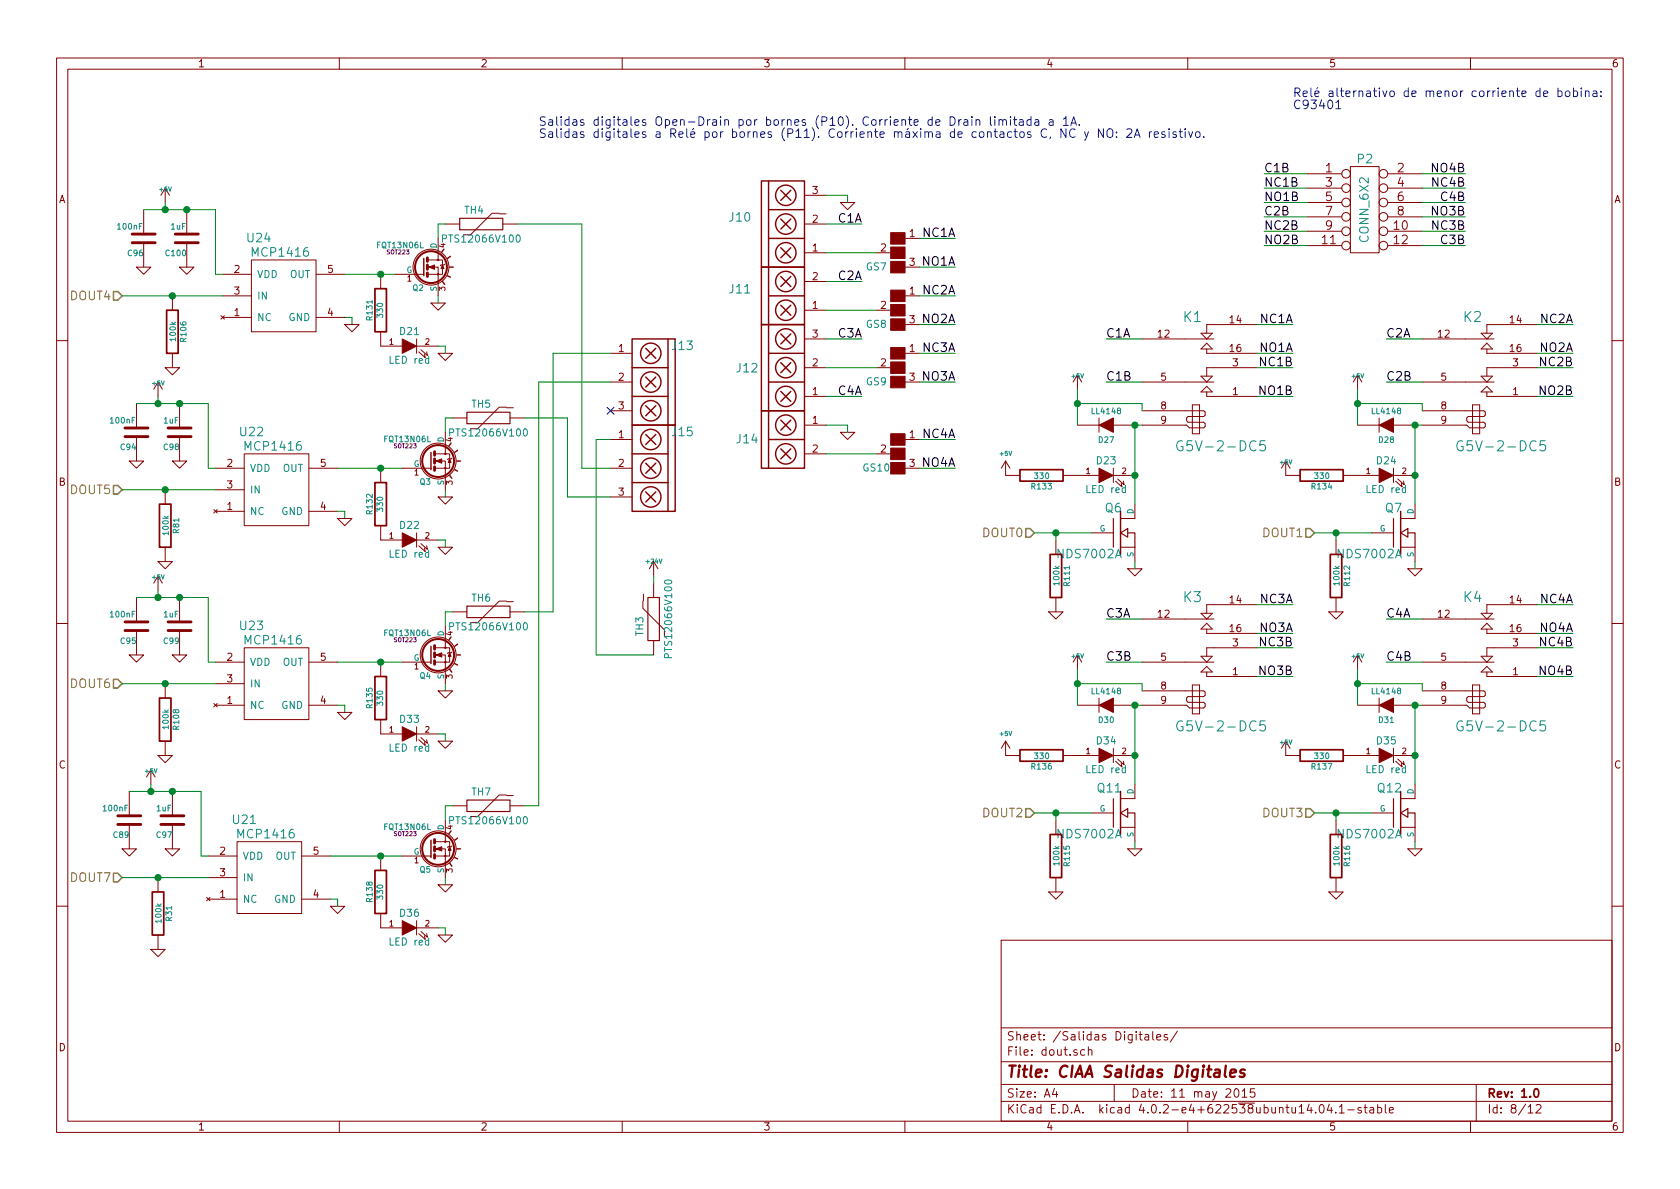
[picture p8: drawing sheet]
<svg xmlns="http://www.w3.org/2000/svg" width="297mm" height="210mm" viewBox="0 0 297 210" stroke-linecap="round" stroke-linejoin="round" font-family="sans-serif">
<g fill="none" stroke="#840000" stroke-width=".18">
<path d="M10 10.3h277v189.9h-277zM12 12.2h273v186.1h-273zM60 10.3v1.9M110 10.3v1.9M160 10.3v1.9M210 10.3v1.9M260 10.3v1.9M25.4 37.1v4.3M29.2 33.3l-.8 1.2M29.2 33.3v2.5M29.2 33.3l.8 1.2M33 37.1v4.3"/>
<path d="M78.7 39.6h2.6M88.3 37.7h-1.3l-3.8 3.8h-1.3M88.9 39.6h2.5M142.2 39.6h3.8M142.2 34.5h3.8M148.6 35.8h2.5l-1.2 1.3zM231.1 30.7h6.1M231.1 33.3h6.1M231.1 35.8h6.1M231.1 38.3h6.1M238.8 29.5h5v15.2h-5zM245.4 30.7h6.1"/>
<path d="M245.4 33.3h6.1M245.4 35.8h6.1M245.4 38.3h6.1M24.1 47.2h2.6l-1.3 1.3zM25.4 42.9v4.3M30.5 52.3v2.6M31.7 47.2h2.6l-1.3 1.3zM33 42.9v4.3M39.1 55.8l.6 .6M39.4 52.3h5M39.4 56.1h5M39.4 48.5h5"/>
<path d="M39.7 55.8l-.6 .6M44.4 46h11.5v12.7h-11.5zM55.9 56.1h5.1M55.9 48.5h5.1M61 57.4h2.5l-1.3 1.3zM67.3 48.5v2.5M67.3 58.7v2.5h3.8M69.8 48.5h5.1M73.7 59.9v2.6M75.7 48.5h1.8v3.8M76.2 53.6h2.5l-1.2 1.3zM77.5 42.2v3.8h-1.8"/>
<path d="M77.5 46h.7v2.5h-.7v-1.3h-1.8M78.6 46.7l-.7 .3M142.2 59.9h3.8M142.2 44.7h3.8M142.2 54.9h3.8M142.2 49.8h3.8M154.9 44.7h2.6M154.9 54.9h2.6M160 57.4h2.6M160 42.2h2.6M160 47.2h2.6M160 52.3h2.6"/>
<path d="M201.9 59.9h12.7M212.3 58.9h2.1l-1 1zM222.2 57.4h-8.8v1.5M231.1 40.9h6.1M231.1 43.4h6.1M245.4 40.9h6.1M245.4 43.4h6.1M251.5 59.9h12.7M261.9 58.9h2l-1 1zM271.8 57.4h-8.9v1.5M10 60.2h2M24.1 71.4v4.3"/>
<path d="M24.1 77.2v4.3M27.9 67.6l-.7 1.2M27.9 67.6v2.5M27.9 67.6l.8 1.2M29.2 65h2.5l-1.2 1.3zM30.5 62.5v2.5M31.7 71.4v4.3M31.7 77.2v4.3M73.7 61.2h3.8M74 62.2l1.2 1-.1-.6M74.4 61.8l1.2 1.1-.2-.7M77.5 62.5h2.5l-1.3 1.2z"/>
<path d="M78.7 76.4v3.9h-1.7M80 73.9h2.5M89.5 72h-1.2l-3.8 3.8h-1.3M90.2 73.9h2.5M107.9 72.6h3.9M107.9 67.6h3.9M107.9 62.5h3.9M107.9 77.7h3.9M142.2 75.2h3.8M142.2 65h3.8M142.2 70.1h3.8M148.6 76.4h2.5l-1.2 1.3z"/>
<path d="M154.9 65h2.6M160 67.6h2.6M160 62.5h2.6M160 77.7h2.6M190.5 75.2h3.8M190.5 66.3l-.8 1.3M190.5 66.3v2.5M190.5 66.3l.8 1.3M194.3 73.9v2.5M196.8 75.2h3.9M201.9 72.6h10.9l.3 .3v.5l-.3 .3h-2.7l-.3 .2v.5l.3 .3h2.7l.3 .2v.5l-.3 .3h-2.5l-.5-.5h-7.9M201.9 67.6h12.7"/>
<path d="M210.8 71.6h1.3v5.1h-1.3zM212.3 69.3l1.1-1 1 1zM212.3 66.5h2.1l-1 1.1zM213.4 60.7l1 1h-2.1zM213.4 61.7v.8h8.8M213.4 69.3v.8h8.8M222.2 65h-8.8v1.5M240 75.2h3.8M240 66.3l-.7 1.3M240 66.3v2.5M240 66.3l.8 1.3M243.8 73.9v2.5"/>
<path d="M246.4 75.2h3.8M251.5 72.6h10.9l.2 .3v.5l-.2 .3h-2.8l-.3 .2v.5l.3 .3h2.8l.2 .2v.5l-.2 .3h-2.6l-.5-.5h-7.8M251.5 67.6h12.7M260.3 71.6h1.3v5.1h-1.3zM261.9 69.3l1-1 1 1zM261.9 66.5h2l-1 1.1zM262.9 61.7v.8h8.9M262.9 60.7l1 1h-2zM262.9 69.3v.8h8.9M271.8 65h-8.9v1.5M285 60.2h2M22.9 81.5h2.5l-1.3 1.3z"/>
<path d="M27.9 99.3h2.6l-1.3 1.3zM29.2 86.6v2.5M29.2 96.8v2.5M30.5 81.5h2.5l-1.3 1.3zM37.8 90.1l.6 .6M38.1 82.8h5.1M38.1 90.4h5.1M38.1 86.6h5.1M38.4 90.1l-.6 .6M43.2 80.3h11.4v12.7h-11.4zM54.6 82.8h5.1M54.6 90.4h5.1"/>
<path d="M59.7 91.7h2.5l-1.2 1.3zM67.3 82.8v2.5M67.3 93v2.5h3.8M71.1 82.8h5.1M73.7 94.2v2.6M73.7 95.5h3.8M74 96.5l1.2 1-.1-.6M74.4 96.1l1.2 1-.2-.6M77 82.8h1.7v3.8M77.5 87.9h2.5l-1.3 1.2zM77.5 96.8h2.5l-1.3 1.2zM78.7 80.3h.8v2.5h-.8v-1.3h-1.7"/>
<path d="M79.9 81l-.8 .3M107.9 82.8h3.9M107.9 87.9h3.9M115.6 99.3v2.5M115.6 99.3l-.8 1.3M115.6 99.3l.7 1.3M142.2 80.3h3.8M154.9 80.3h2.6M160 82.8h2.6M177.8 81.5v2.6h2.5M177.8 81.5l-.8 1.3M177.8 81.5l.8 1.3"/>
<path d="M186.7 95.5v2.5M188 84.1h6.3M193 94.2h3.8M196.8 84.1h3.9M196.8 82.8v2.5M197.2 85.1l1.2 1-.2-.6M197.6 84.7l1.2 1-.2-.6M198.1 96.8h2.6v2.5M200.7 89.1v2.6h-2.6M227.3 81.5v2.6h2.6M227.3 81.5l-.7 1.3M227.3 81.5l.8 1.3"/>
<path d="M236.2 95.5v2.5M237.5 84.1h6.3M242.6 94.2h3.8M246.4 84.1h3.8M246.4 82.8v2.5M246.8 85.1l1.1 1-.1-.6M247.1 84.7l1.2 1-.1-.6M247.6 96.8h2.6v2.5M250.2 89.1v2.6h-2.6M10 110.3h2M22.9 115.8h2.5l-1.3 1.3zM24.1 105.7v4.3"/>
<path d="M24.1 111.5v4.3M27.9 101.8v2.6M27.9 101.8l-.7 1.3M27.9 101.8l.8 1.3M30.5 115.8h2.5l-1.3 1.3zM31.7 105.7v4.3M31.7 111.5v4.3M38.1 117.1h5.1M43.2 114.5h11.4v12.7h-11.4zM54.6 117.1h5.1M67.3 117.1v2.5M71.1 117.1h5.1"/>
<path d="M77 117.1h1.7v3.8M78.7 110.7v3.8h-1.7M78.7 114.5h.8v2.6h-.8v-1.3h-1.7M79.9 115.3l-.8 .3M80 108.2h2.5M89.5 106.3h-1.2l-3.8 3.8h-1.3M90.2 108.2h2.5M113.7 106.3v1.3l3.8 3.8v1.2M115.6 103.1v2.6M115.6 113.3v2.5M185.4 108.2h2.6l-1.3 1.3zM186.7 105.7v2.5"/>
<path d="M190.5 115.8v2.6M190.5 115.8l-.8 1.3M190.5 115.8l.8 1.3M199.4 100.6h2.5l-1.2 1.2zM201.9 117.1h12.7M201.9 109.5h12.7M212.3 118.8l1.1-.9 1 .9zM212.3 116h2.1l-1 1.1zM212.3 108.5h2.1l-1 1zM213.4 111.2v.8h8.8M213.4 118.8v.8h8.8M213.4 110.2l1 1h-2.1z"/>
<path d="M222.2 106.9h-8.8v1.6M222.2 114.5h-8.8v1.5M234.9 108.2h2.6l-1.3 1.3zM236.2 105.7v2.5M240 115.8v2.6M240 115.8l-.7 1.3M240 115.8l.8 1.3M248.9 100.6h2.6l-1.3 1.2zM251.5 117.1h12.7M251.5 109.5h12.7M261.9 118.8l1-.9 1 .9zM261.9 116h2l-1 1.1z"/>
<path d="M261.9 108.5h2l-1 1zM262.9 111.2v.8h8.9M262.9 110.2l1 1h-2zM262.9 118.8v.8h8.9M271.8 114.5h-8.9v1.5M271.8 106.9h-8.9v1.6M285 110.3h2M22.9 139.9v4.4M26.7 136.1l-.8 1.3M26.7 136.1v2.6M26.7 136.1l.7 1.3M27.9 133.6h2.6l-1.3 1.3z"/>
<path d="M29.2 120.9v2.5M29.2 131.1v2.5M30.5 139.9v4.4M37.8 124.4l.6 .6M38.1 124.7h5.1M38.1 120.9h5.1M38.4 124.4l-.6 .6M54.6 124.7h5.1M59.7 126h2.5l-1.2 1.2zM67.3 127.2v2.6h3.8M73.7 128.5v2.6M73.7 129.8h3.8"/>
<path d="M74 130.8l1.2 1-.1-.6M74.4 130.4l1.2 1-.2-.6M77.5 122.2h2.5l-1.3 1.2zM77.5 131.1h2.5l-1.3 1.2zM177.8 131.1v2.5h2.5M177.8 131.1l-.8 1.2M177.8 131.1l.8 1.2M188 133.6h6.3M190.5 124.7h3.8M194.3 123.4v2.6M196.8 124.7h3.9M196.8 132.3v2.6"/>
<path d="M196.8 133.6h3.9M197.2 134.6l1.2 1-.2-.6M197.6 134.2l1.2 1-.2-.6M200.7 138.7v2.5h-2.6M201.9 122.2h10.9l.3 .2v.5l-.3 .3h-2.7l-.3 .2v.5l.3 .3h2.7l.3 .3v.5l-.3 .2h-2.5l-.5-.5h-7.9M210.8 121.1h1.3v5.1h-1.3zM227.3 131.1v2.5h2.6M227.3 131.1l-.7 1.2M227.3 131.1l.8 1.2M237.5 133.6h6.3M240 124.7h3.8M243.8 123.4v2.6"/>
<path d="M246.4 124.7h3.8M246.4 132.3v2.6M246.4 133.6h3.8M246.8 134.6l1.1 1-.1-.6M247.1 134.2l1.2 1-.1-.6M250.2 138.7v2.5h-2.6M251.5 122.2h10.9l.2 .2v.5l-.2 .3h-2.8l-.3 .2v.5l.3 .3h2.8l.2 .3v.5l-.2 .2h-2.6l-.5-.5h-7.8M260.3 121.1h1.3v5.1h-1.3zM21.6 150.1h2.5l-1.2 1.3zM22.9 145.8v4.3M27.9 155.2v2.5M29.2 150.1h2.5l-1.2 1.3z"/>
<path d="M30.5 145.8v4.3M36.5 158.7l.6 .6M36.8 159h5.1M36.8 151.4h5.1M36.8 155.2h5.1M37.1 158.7l-.6 .6M41.9 148.8h11.4v12.7h-11.4zM53.3 159h5.1M53.3 151.4h5.1M67.3 151.4v2.5M71.1 151.4h5.1M77 151.4h1.7v3.8"/>
<path d="M77.5 156.5h2.5l-1.3 1.2zM78.7 145v3.8h-1.7M78.7 148.8h.8v2.6h-.8v-1.3h-1.7M79.9 149.6l-.8 .3M80 142.5h2.5M89.5 140.6h-1.2l-3.8 3.8h-1.3M90.2 142.5h2.5M185.4 157.7h2.6l-1.3 1.3zM186.7 145v2.6M186.7 155.2v2.5M193 143.8h3.8M198.1 146.3h2.6v2.5"/>
<path d="M199.4 150.1h2.5l-1.2 1.3zM234.9 157.7h2.6l-1.3 1.3zM236.2 145v2.6M236.2 155.2v2.5M242.6 143.8h3.8M247.6 146.3h2.6v2.5M248.9 150.1h2.6l-1.3 1.3zM10 160.2h2M26.7 167.9h2.5l-1.3 1.3zM27.9 165.3v2.6M58.4 160.3h2.6l-1.3 1.2zM67.3 161.5v2.6h3.8"/>
<path d="M73.7 162.8v2.5M73.7 164.1h3.8M74 165.1l1.2 1-.1-.6M74.4 164.7l1.2 1-.2-.6M77.5 165.3h2.5l-1.3 1.3zM177 166.3h108v32h-108zM285 160.2h2M60 198.3v1.9M110 198.3v1.9M160 198.3v1.9M177 194.8h108M177 191.8h108"/>
<path d="M177 187.8h108M177 181.8h108M186.4 192.5l-.3 1h.9M186.8 193v1M191.8 185.7l-.5-.1-.2 .3v.6l.2 .1 .5-.1M192.4 185.7l.2-.1 .4 .1 .1 .9M192.4 185.1v1.5M197 191.8v3M202.5 183h.5l.1 .9M203.1 183.3l-.5 .1-.2 .2 .2 .3 .5-.1M203.8 182.4v1.3l.2 .2M204.5 183.4l.7-.1v-.3l-.5-.1-.2 .2 .1 .7h.6"/>
<path d="M206.4 183a.37 .37 0 0 0-.6 .1l.1 .3 .5 .1 .1 .1-.3 .3-.4-.1M208.2 182.3l-1.3 2M210 198.3v1.9M218.4 192.6l.1-.1a.81 .81 0 0 1 .6 .6 .81 .81 0 0 1-.3 .8l-.1 .1a.8 .8 0 0 1-.6-.6 .8 .8 0 0 1 .3-.8zM219.6 193l.4-.5v1.5M219.6 194h.9M221.8 192.5h-.7l-.1 .7 .3-.1 .4 .1 .2 .2-.1 .5-.2 .1-.6-.1M233.4 195.5l.2-.2a.81 .81 0 0 1 .6 .6 .81 .81 0 0 1-.3 .8l-.1 .1a.79 .79 0 0 1-.4-1.3zM235 195.2l-.3 1.1h.9M235.4 195.8v1M236.2 196.7v.1M236.8 195.8l.4-.5v1.5"/>
<path d="M236.8 196.8h.9M238.3 196.3h1.1M240.7 195.9a.37 .37 0 0 0-.6 .1l.1 .3 .5 .1v.1l-.2 .3-.4-.1M241.2 195.8h.5M241.4 195.3v1.3l.3 .2M242.2 195.9h.6l.1 .9M242.9 196.2l-.5 .1-.2 .2 .2 .3 .5-.1M243.6 195.9l.4-.1 .3 .3-.1 .6h-.6M243.6 195.3v1.5M244.9 195.3v1.3l.2 .2M245.6 196.3l.8-.1-.1-.3-.4-.1-.3 .2 .1 .7h.6M260 198.3v1.9"/>
<path d="M261 191.8v6.5M270.2 195.8l.4-.5v1.5M270.2 196.8h.8M271.6 195.5l.2-.2h.4l.3 .5-1 1h1"/>
<circle cx="238" cy="30.7" r=".76"/>
<circle cx="238" cy="35.8" r=".76"/>
<circle cx="238" cy="38.3" r=".76"/>
<circle cx="238" cy="33.3" r=".76"/>
<circle cx="244.6" cy="33.3" r=".76"/>
<circle cx="244.6" cy="30.7" r=".76"/>
<circle cx="244.6" cy="35.8" r=".76"/>
<circle cx="244.6" cy="38.3" r=".76"/>
<circle cx="76.2" cy="47.2" r="3.2"/>
<circle cx="77.5" cy="46" r=".13"/>
<circle cx="77.5" cy="48.5" r=".13"/>
<circle cx="238" cy="43.4" r=".76"/>
<circle cx="238" cy="40.9" r=".76"/>
<circle cx="244.6" cy="43.4" r=".76"/>
<circle cx="244.6" cy="40.9" r=".76"/>
<circle cx="77.5" cy="81.5" r="3.2"/>
<circle cx="78.7" cy="82.8" r=".13"/>
<circle cx="78.7" cy="80.3" r=".13"/>
<circle cx="77.5" cy="115.8" r="3.2"/>
<circle cx="78.7" cy="117.1" r=".13"/>
<circle cx="78.7" cy="114.5" r=".13"/>
<circle cx="77.5" cy="150.1" r="3.2"/>
<circle cx="78.7" cy="151.4" r=".13"/>
<circle cx="78.7" cy="148.8" r=".13"/>
</g>
<g fill="none" stroke="#840000" stroke-width=".3">
<path d="M29.5 54.9h2v7.6h-2zM66.3 51h2v7.7h-2zM28.2 89.1h2v7.7h-2zM66.3 85.3h2v7.7h-2zM180.3 83.1h7.7v2h-7.7zM185.7 98h2v7.7h-2zM229.9 83.1h7.6v2h-7.6zM235.2 98h2v7.7h-2zM66.3 119.6h2v7.6h-2zM28.2 123.4h2v7.7h-2zM180.3 132.6h7.7v2h-7.7zM229.9 132.6h7.6v2h-7.6z"/>
<path d="M26.9 157.7h2.1v7.6h-2.1zM66.3 153.9h2v7.6h-2zM185.7 147.6h2v7.6h-2zM235.2 147.6h2v7.6h-2zM271.3 192.7l.3-.2a.81 .81 0 0 1 .5 .6 .81 .81 0 0 1-.2 .8l-.2 .1a.79 .79 0 0 1-.4-1.3z"/>
</g>
<path d="M216.7 188.4l-.2 1.8 .3 .2M217.5 189.8l1-.2v-.4l-.6-.1-.3 .3v.9l.1 .1 .6-.1M220.1 189.2l-.5-.1-.3 .4 .2 .3 .5 .1 .1 .3-.2 .1-.1 .1-.6-.1" fill="none" stroke="#840000" stroke-width=".41"/>
<path d="M20.1 51.6h.7l.8 .7-.8 .8h-.7zM20.1 85.8h.7l.8 .8-.8 .8h-.7zM181.4 93.5h.7l.8 .7-.8 .8h-.7zM230.9 93.5h.7l.8 .7-.8 .8h-.7zM20.1 120.1h.7l.8 .8-.8 .8h-.7zM20.1 154.4h.7l.8 .8-.8 .8h-.7zM181.4 143h.7l.8 .8-.8 .7h-.7zM230.9 143h.7l.8 .8-.8 .7h-.7z" fill="none" stroke="#848400" stroke-width=".25"/>
<g fill="none" stroke="#840000" stroke-width=".2">
<path d="M81.3 38.6h7.6v2h-7.6zM82.5 72.9h7.7v2h-7.7zM196.8 91.7v5.1M198.1 94.2l1.3-.7v1.5zM199.4 94.2h1.3v2.6M246.4 91.7v5.1M247.6 94.2l1.3-.7v1.5zM248.9 94.2h1.3v2.6M82.5 107.2h7.7v2h-7.7zM114.6 105.7h2v7.6h-2zM82.5 141.5h7.7v2h-7.7zM196.8 141.2v5.1"/>
<path d="M198.1 143.8l1.3-.8v1.5zM199.4 143.8h1.3v2.5M246.4 141.2v5.1M247.6 143.8l1.3-.8v1.5zM248.9 143.8h1.3v2.5"/>
</g>
<g fill="none" stroke="#840000" stroke-width=".25">
<path d="M134.6 32h7.6v15.2h-7.6zM135.9 37.1h6.3M135.9 32v50.8M138 33.6l1.8 1.8M138 38.7l1.8 1.8M139.8 33.6l-1.8 1.8M139.8 38.7l-1.8 1.8M74.9 45.7v3.1M78.2 49.8l.4 .5M78.5 44.1l-.4 .5M79.1 48.8l.5 .2M79.5 47.2h.6"/>
<path d="M79.6 45.3l-.5 .4M111.8 59.9h7.6v15.3h-7.6zM118.1 59.9v30.5M134.6 57.4h7.6v15.2h-7.6zM134.6 47.2h7.6v10.2h-7.6zM135.9 42.2h6.3M135.9 52.3h6.3M138 43.8l1.8 1.8M138 59l1.8 1.8M138 48.9l1.8 1.8M138 54l1.8 1.7M139.8 43.8l-1.8 1.8"/>
<path d="M139.8 59l-1.8 1.8M139.8 48.9l-1.8 1.8M139.8 54l-1.8 1.7M79.8 78.4l-.4 .5M80.9 79.6l-.5 .4M111.8 75.2h7.6v15.2h-7.6zM111.8 70.1h6.3M111.8 65h6.3M114.2 71.7l1.8 1.8M114.2 66.7l1.8 1.7M114.2 61.6l1.8 1.8M114.2 76.8l1.8 1.8"/>
<path d="M116 71.7l-1.8 1.8M116 66.7l-1.8 1.7M116 61.6l-1.8 1.8M116 76.8l-1.8 1.8M134.6 72.6h7.6v10.2h-7.6zM135.9 62.5h6.3M135.9 67.6h6.3M135.9 77.7h6.3M138 64.1l1.8 1.8M138 69.2l1.8 1.8M138 79.4l1.8 1.7M138 74.3l1.8 1.8"/>
<path d="M139.8 64.1l-1.8 1.8M139.8 69.2l-1.8 1.8M139.8 79.4l-1.8 1.7M139.8 74.3l-1.8 1.8M76.2 80v3.1M79.5 84.1l.4 .5M80.4 83.1l.5 .2M80.8 81.5h.6M111.8 85.3h6.3M111.8 80.3h6.3M114.2 87l1.8 1.8M114.2 81.9l1.8 1.8"/>
<path d="M116 87l-1.8 1.8M116 81.9l-1.8 1.8M198.1 90.4v7.6M247.6 90.4v7.6M76.2 114.3v3M79.5 118.4l.4 .5M79.8 112.6l-.4 .6M80.4 117.3l.5 .3M80.8 115.8h.6M80.9 113.9l-.5 .4M198.1 139.9v7.7M247.6 139.9v7.7"/>
<path d="M76.2 148.6v3M79.5 152.6l.4 .6M79.8 146.9l-.4 .5M80.4 151.6l.5 .3M80.8 150.1h.6M80.9 148.2l-.5 .4"/>
<circle cx="138.9" cy="34.5" r="1.8"/>
<circle cx="138.9" cy="39.6" r="1.8"/>
<circle cx="138.9" cy="44.7" r="1.8"/>
<circle cx="138.9" cy="49.8" r="1.8"/>
<circle cx="138.9" cy="54.9" r="1.8"/>
<circle cx="138.9" cy="59.9" r="1.8"/>
<circle cx="115.1" cy="62.5" r="1.8"/>
<circle cx="115.1" cy="72.6" r="1.8"/>
<circle cx="115.1" cy="67.6" r="1.8"/>
<circle cx="115.1" cy="77.7" r="1.8"/>
<circle cx="138.9" cy="65" r="1.8"/>
<circle cx="138.9" cy="75.2" r="1.8"/>
<circle cx="138.9" cy="70.1" r="1.8"/>
<circle cx="115.1" cy="82.8" r="1.8"/>
<circle cx="115.1" cy="87.9" r="1.8"/>
<circle cx="138.9" cy="80.3" r="1.8"/>
</g>
<g fill="#840000" stroke="#840000" stroke-width=".18">
<path d="M194.3 75.2l2.5-1.3v2.5z"/>
<path d="M194.3 124.7l2.5-1.3v2.6z"/>
<path d="M243.8 75.2l2.6-1.3v2.5z"/>
<path d="M243.8 124.7l2.6-1.3v2.6z"/>
<path d="M71.1 59.9l2.6 1.3-2.6 1.3z"/>
<path d="M71.1 94.2l2.6 1.3-2.6 1.3z"/>
<path d="M71.1 128.5l2.6 1.3-2.6 1.3z"/>
<path d="M71.1 162.8l2.6 1.3-2.6 1.2z"/>
<path d="M194.3 82.8l2.5 1.3-2.5 1.2z"/>
<path d="M243.8 82.8l2.6 1.3-2.6 1.2z"/>
<path d="M243.8 132.3l2.6 1.3-2.6 1.3z"/>
<path d="M194.3 132.3l2.5 1.3-2.5 1.3z"/>
<path d="M157.5 46.2h2.5v2.1h-2.5z"/>
<path d="M157.5 43.7h2.5v2h-2.5z"/>
<path d="M157.5 41.1h2.5v2.1h-2.5z"/>
<path d="M157.5 56.4h2.5v2h-2.5z"/>
<path d="M157.5 53.8h2.5v2.1h-2.5z"/>
<path d="M157.5 51.3h2.5v2h-2.5z"/>
<path d="M157.5 66.5h2.5v2.1h-2.5z"/>
<path d="M157.5 64h2.5v2h-2.5z"/>
<path d="M157.5 61.5h2.5v2h-2.5z"/>
<path d="M157.5 81.8h2.5v2h-2.5z"/>
<path d="M157.5 79.2h2.5v2.1h-2.5z"/>
<path d="M157.5 76.7h2.5v2h-2.5z"/>
<path d="M78.2 46.9l.3 .6h-.5z"/>
<path d="M75.8 47.2l1-.3v.7z"/>
<path d="M79.5 81.1l.3 .7h-.6z"/>
<path d="M77.1 81.5l1-.4v.8z"/>
<path d="M79.5 115.4l.3 .7h-.6z"/>
<path d="M77.1 115.8l1-.4v.8z"/>
<path d="M79.5 149.7l.3 .7h-.6z"/>
<path d="M77.1 150.1l1-.4v.8z"/>
</g>
<g fill="none" stroke="#008484" stroke-width=".18">
<path d="M78.2 42.2l.6-.1 .1-.4-.7-.2v1.3M91.4 41.7l.1-.2a.67 .67 0 0 1 .5 .7 .67 .67 0 0 1-.5 .6l-.1-.1-.1-.4zM79.5 76.5l.6-.1 .1-.5-.7-.1v1.3M92.6 75.9l.2-.1a.67 .67 0 0 1 .5 .7 .67 .67 0 0 1-.5 .6l-.2-.1-.1-.4zM209.1 78a.87 .87 0 0 0-1.1 .7 .87 .87 0 0 0 .7 1l.5-.2v-.5h-.4M223.7 77.9h-.9l-.1 .9 .3-.2 .6 .1 .1 .3v.5l-.3 .2h-.4l-.3-.2M258.6 78a.87 .87 0 0 0-1.1 .7 .87 .87 0 0 0 .7 1l.5-.2v-.5h-.4M273.2 77.9h-.8l-.1 .9 .2-.2 .6 .1 .2 .3-.1 .5-.3 .2h-.4l-.2-.2M79.5 110.8l.6-.1 .1-.5-.7-.1v1.3M92.6 110.2l.2-.1a.67 .67 0 0 1 .5 .7 .67 .67 0 0 1-.5 .6l-.2-.1-.1-.4zM117.6 102.7a.76 .76 0 0 1 1.2 .3 .83 .83 0 0 1-1.3 0zM118.2 116.3l-.1-.6-.5-.1-.1 .7h1.3"/>
<path d="M209.1 127.6a.87 .87 0 0 0-1.1 .6 .87 .87 0 0 0 .7 1.1l.5-.2v-.6h-.4M223.7 127.5h-.9l-.1 .8 .3-.2 .6 .1 .1 .3v.6l-.3 .2h-.4l-.3-.2M258.6 127.6a.87 .87 0 0 0-1.1 .6 .87 .87 0 0 0 .7 1.1l.5-.2v-.6h-.4M273.2 127.5h-.8l-.1 .8 .2-.2 .6 .1 .2 .3-.1 .6-.3 .2h-.4l-.2-.2M79.5 145.1l.6-.1 .1-.5-.7-.1v1.3M92.6 144.5l.2-.1a.67 .67 0 0 1 .5 .7 .67 .67 0 0 1-.5 .6l-.2-.1-.1-.4z"/>
</g>
<g fill="none" stroke="#0000c2" stroke-width=".18">
<path d="M236.2 18.1l.5-.4v1.5M236.2 19.2h.9M272.9 16.6l.8-.2-.1-.3h-.4l-.3 .2 .1 .7h.6M275.5 16.1a.48 .48 0 0 1 .6 .1v.7a.48 .48 0 0 1-.6 .1M275.5 15.6v1.5M276.8 16.2l.3-.1 .4 .1 .1 .6-.2 .2-.3 .1-.3-.2zM278.2 16.1a.48 .48 0 0 1 .7 .1v.7a.48 .48 0 0 1-.7 .1M278.2 15.6v1.5M279.6 15.6v.1M279.6 16.1v1M280.3 16.2l.1-.1a.36 .36 0 0 1 .6 .2v.8M280.3 16.1v1"/>
<path d="M281.7 16.1h.6v1M282.3 16.4l-.5 .1a.3 .3 0 0 0-.2 .3 .3 .3 0 0 0 .2 .3l.5-.1M283.1 16.9v.2M283.1 16.1v.2M171.8 20.6v.2M171.8 21.2v1M172.6 21.3v-.1a.36 .36 0 0 1 .6 .2v.8M172.6 21.2v1M175.1 20.6v1.4l.2 .2M175.9 20.6v.2M175.9 21.2v1M176.6 21.3l.1-.1a.36 .36 0 0 1 .6 .2v.8"/>
<path d="M176.6 21.2v1M177.3 21.4a.35 .35 0 0 1 .3-.3 .35 .35 0 0 1 .4 .3v.8M178.7 20.6v.2M178.7 21.2v1M179.2 21.2h.6M179.4 20.6v1.4l.4 .2M180.3 21.2h.5l.1 1M180.9 21.5l-.5 .1a.3 .3 0 0 0-.2 .3 .3 .3 0 0 0 .2 .3l.5-.1M182.3 21.2a.48 .48 0 0 0-.7 .1v.7a.48 .48 0 0 0 .7 .1M182.3 20.6v1.6M183 21.2h.6l.1 1M183.7 21.5l-.5 .1a.3 .3 0 0 0-.3 .3 .3 .3 0 0 0 .3 .3l.5-.1"/>
<path d="M185.5 21.2h.6l.1 1M186.2 21.5l-.5 .1a.3 .3 0 0 0-.2 .3 .3 .3 0 0 0 .2 .3l.5-.1M188 21.1l.5-.5v1.6M189.3 22.2l.5-1.6 .5 1.6M189.5 21.7h.7M190.1 22.9a.62 .62 0 0 0-.8 0 .62 .62 0 0 0-.2 .7 .58 .58 0 0 0 .3 .6 .58 .58 0 0 0 .7-.1M190.8 22v.2M191.7 23.3l.4 1M192.5 23.3l-.6 1.4-.2 .1M195.1 22.8v1.5l-.9-1.5v1.5M195.8 23a.5 .5 0 0 1 .6-.2 .5 .5 0 0 1 .3 .5v.8a.53 .53 0 0 1-.6 .2 .53 .53 0 0 1-.4-.5zM197.4 24.1v.2"/>
<path d="M197.4 23.4v.1M199.2 22.9l.3-.1h.3l.3 .1v.3v.2l-.9 .9h.9M200.6 24.3l.5-1.5 .5 1.5M200.7 23.9h.7M203.2 23.3v1M203.7 23.3l-.3 .1-.2 .2M204.1 23.8l.7-.2-.1-.2-.4-.1-.2 .2 .1 .7h.5M206 23.4l-.4-.1-.2 .2 .1 .2 .5 .2v.3h-.6M206.7 22.8v.1M206.7 23.3v1M207.9 23.4l-.3-.1-.2 .2v.2l.5 .2v.3h-.5M208.5 23.3h.6"/>
<path d="M208.7 22.8v1.3l.4 .2M209.5 22.8v.1M209.5 23.3v1M210.2 23.3l.3 1 .4-1M211.5 23.4l.2-.1 .4 .1 .1 .6-.2 .2-.3 .1-.2-.2zM212.8 24.1v.2"/>
</g>
<path d="M107.3 72l1.3 1.2M108.6 72l-1.3 1.2" fill="none" stroke="#000084" stroke-width=".18"/>
<g fill="none" stroke="#840000" stroke-width=".51">
<path d="M23.4 41.4h4M23.4 42.9h4M31 41.4h4.1M31 42.9h4.1M75.6 45.6v.6M75.6 46.9v.7M75.6 48.3v.6M22.1 75.7h4.1M22.1 77.2h4.1M29.7 75.7h4.1M29.7 77.2h4.1M76.8 79.9v.6"/>
<path d="M76.8 81.1v.8M76.8 82.5v.7M22.1 110h4.1M22.1 111.5h4.1M29.7 110h4.1M29.7 111.5h4.1M76.8 114.2v.6M76.8 115.4v.8M76.8 116.8v.7M20.8 144.3h4.1M20.8 145.8h4.1M28.4 144.3h4.1"/>
<path d="M28.4 145.8h4.1M76.8 148.5v.6M76.8 149.7v.8M76.8 151.1v.7"/>
</g>
<g fill="none" stroke="#008400" stroke-width=".18">
<path d="M25.4 37.1h12.7v11.4h1.3M29.2 35.8v1.3M78.7 39.6h-1.2v2.6M91.4 39.6h11.5v43.2h5M146 39.6h6.4M146 34.5h3.9v1.3M223.5 30.7h7.6M223.5 33.3h7.6M223.5 35.8h7.6M223.5 38.3h7.6M251.5 30.7h7.6M251.5 33.3h7.6"/>
<path d="M251.5 35.8h7.6M251.5 38.3h7.6M21.6 52.3h17.8M61 48.5h8.8M61 56.1h1.2v1.3M77.5 52.3v1.3M146 59.9h6.4M146 44.7h8.9M146 49.8h6.4M146 54.9h8.9M162.6 57.4h6.3M162.6 52.3h6.3"/>
<path d="M162.6 42.2h6.3M162.6 47.2h6.3M195.6 59.9h6.3M222.2 57.4h6.4M223.5 40.9h7.6M223.5 43.4h7.6M245.1 59.9h6.4M251.5 40.9h7.6M251.5 43.4h7.6M271.8 57.4h6.3M24.1 71.4h12.7v11.4h1.3M27.9 70.1v1.3"/>
<path d="M77.5 61.2h1.2v1.3M80 73.9h-1.3v2.5M92.7 73.9h7.6v14h7.6M107.9 62.5h-10.1v45.7h-5.1M107.9 67.6h-12.7v74.9h-2.5M107.9 77.7h-2.5v38.1h10.2M146 75.2h3.9v1.2M146 65h8.9M146 70.1h6.4M162.6 67.6h6.3M162.6 62.5h6.3M162.6 77.7h6.3"/>
<path d="M190.5 68.8v6.4M190.5 71.4h11.4v1.2M195.6 67.6h6.3M201.9 75.2h-1.2v13.9M222.2 62.5h6.4M222.2 65h6.4M222.2 70.1h6.4M240 71.4h11.5v1.2M240 68.8v6.4M245.1 67.6h6.4M251.5 75.2h-1.3v13.9M271.8 62.5h6.3"/>
<path d="M271.8 65h6.3M271.8 70.1h6.3M21.6 86.6h16.5M59.7 82.8h11.4M59.7 90.4h1.3v1.3M77.5 95.5h1.2v1.3M78.7 86.6v1.3M146 80.3h8.9M162.6 82.8h6.3M182.9 94.2h10.1M186.7 94.2v1.3M200.7 99.3v1.3"/>
<path d="M232.4 94.2h10.2M236.2 94.2v1.3M250.2 99.3v1.3M24.1 105.7h12.7v11.4h1.3M27.9 104.4v1.3M59.7 117.1h11.4M80 108.2h-1.3v2.5M115.6 101.8v1.3M190.5 118.4v6.3M195.6 109.5h6.3M195.6 117.1h6.3M222.2 106.9h6.4"/>
<path d="M222.2 112h6.4M222.2 114.5h6.4M222.2 119.6h6.4M240 118.4v6.3M245.1 109.5h6.4M245.1 117.1h6.4M271.8 106.9h6.3M271.8 112h6.3M271.8 114.5h6.3M271.8 119.6h6.3M21.6 120.9h16.5M22.9 139.9h12.7v11.5h1.2"/>
<path d="M26.7 138.7v1.2M59.7 124.7h1.3v1.3M77.5 129.8h1.2v1.3M78.7 120.9v1.3M190.5 120.9h11.4v1.3M201.9 124.7h-1.2v14M240 120.9h11.5v1.3M251.5 124.7h-1.3v14M21.6 155.2h15.2M58.4 151.4h12.7M58.4 159h1.3v1.3M78.7 155.2v1.3"/>
<path d="M80 142.5h-1.3v2.5M182.9 143.8h10.1M186.7 143.8v1.2M200.7 148.8v1.3M232.4 143.8h10.2M236.2 143.8v1.2M250.2 148.8v1.3M77.5 164.1h1.2v1.2"/>
</g>
<g fill="#008400" stroke="#008400" stroke-width=".25">
<circle cx="190.5" cy="71.4" r=".51"/>
<circle cx="200.7" cy="75.2" r=".51"/>
<circle cx="186.7" cy="94.2" r=".51"/>
<circle cx="30.5" cy="52.3" r=".51"/>
<circle cx="190.5" cy="120.9" r=".51"/>
<circle cx="200.7" cy="124.7" r=".51"/>
<circle cx="186.7" cy="143.8" r=".51"/>
<circle cx="240" cy="71.4" r=".51"/>
<circle cx="250.2" cy="75.2" r=".51"/>
<circle cx="236.2" cy="94.2" r=".51"/>
<circle cx="240" cy="120.9" r=".51"/>
<circle cx="250.2" cy="124.7" r=".51"/>
<circle cx="236.2" cy="143.8" r=".51"/>
<circle cx="67.3" cy="48.5" r=".51"/>
<circle cx="67.3" cy="82.8" r=".51"/>
<circle cx="67.3" cy="117.1" r=".51"/>
<circle cx="67.3" cy="151.4" r=".51"/>
<circle cx="200.7" cy="84.1" r=".51"/>
<circle cx="250.2" cy="84.1" r=".51"/>
<circle cx="200.7" cy="133.6" r=".51"/>
<circle cx="250.2" cy="133.6" r=".51"/>
<circle cx="33" cy="37.1" r=".51"/>
<circle cx="29.2" cy="37.1" r=".51"/>
<circle cx="29.2" cy="86.6" r=".51"/>
<circle cx="31.8" cy="71.4" r=".51"/>
<circle cx="27.9" cy="71.4" r=".51"/>
<circle cx="29.2" cy="120.9" r=".51"/>
<circle cx="31.8" cy="105.7" r=".51"/>
<circle cx="27.9" cy="105.7" r=".51"/>
<circle cx="27.9" cy="155.2" r=".51"/>
<circle cx="30.5" cy="139.9" r=".51"/>
<circle cx="26.7" cy="139.9" r=".51"/>
</g>
<g fill="none" stroke="#840000" stroke-width=".36">
<circle cx="76.2" cy="47.2" r="2.82"/>
<circle cx="77.5" cy="81.5" r="2.82"/>
<circle cx="77.5" cy="115.8" r="2.82"/>
<circle cx="77.5" cy="150.1" r="2.82"/>
</g>
<text font-size="2.8" fill="#840000" x="178" y="190.5">Title: CIAA Salidas Digitales</text>
<g font-size="2.5" fill="#008484">
<text x="209.2" y="56.9">K1</text>
<text x="258.8" y="56.9">K2</text>
<text x="209.4" y="79.8">G5V-2-DC5</text>
<text x="259" y="79.8">G5V-2-DC5</text>
<text x="209.2" y="106.5">K3</text>
<text x="258.8" y="106.5">K4</text>
<text x="209.4" y="129.3">G5V-2-DC5</text>
<text x="259" y="129.3">G5V-2-DC5</text>
</g>
<g font-size="2.1" fill="#0000c2">
<text x="228.6" y="17.2">Relé alternativo de menor corriente de bobina:</text>
<text x="95.2" y="22.2">Salidas digitales Open-Drain por bornes (P10). Corriente de Drain limitada a 1A.</text>
<text x="228.6" y="19.3">C93401</text>
<text x="95.2" y="24.4">Salidas digitales a Relé por bornes (P11). Corriente máxima de contactos C, NC y NO: 2A resistivo.</text>
</g>
<g font-size="2.1" fill="#008484">
<text x="240" y="28.9">P2</text>
<text x="129.1" y="39.2">J10</text>
<text x="43.8" y="42.8">U24</text>
<text x="44.8" y="45.4">MCP1416</text>
<text x="242" y="42.7" transform="rotate(-90 242 42.7)">CONN_6X2</text>
<text x="129.1" y="51.9">J11</text>
<text x="118.9" y="61.9">J13</text>
<text x="130.3" y="65.9">J12</text>
<text x="42.5" y="77.1">U22</text>
<text x="118.9" y="77.1">J15</text>
<text x="43.5" y="79.7">MCP1416</text>
<text x="130.3" y="78.4">J14</text>
<text x="195.5" y="90.6">Q6</text>
<text x="245" y="90.6">Q7</text>
<text x="187.2" y="98.7">NDS7002A</text>
<text x="236.7" y="98.7">NDS7002A</text>
<text x="42.5" y="111.4">U23</text>
<text x="43.5" y="114">MCP1416</text>
<text x="194.1" y="140.1">Q11</text>
<text x="243.6" y="140.1">Q12</text>
<text x="41.2" y="145.7">U21</text>
<text x="42.3" y="148.3">MCP1416</text>
<text x="187.2" y="148.3">NDS7002A</text>
<text x="236.7" y="148.3">NDS7002A</text>
</g>
<g font-size="2.1">
<text x="223.5" y="30.5">C1B</text>
<text x="223.5" y="33">NC1B</text>
<text x="223.5" y="35.6">NO1B</text>
<text x="253.2" y="30.5">NO4B</text>
<text x="253.3" y="33">NC4B</text>
<text x="254.8" y="35.6">C4B</text>
<text x="148.2" y="39.4">C1A</text>
<text x="163.1" y="41.9">NC1A</text>
<text x="223.5" y="38.1">C2B</text>
<text x="223.5" y="40.6">NC2B</text>
<text x="253.2" y="38.1">NO3B</text>
<text x="253.3" y="40.6">NC3B</text>
<text x="163" y="47">NO1A</text>
<text x="223.5" y="43.2">NO2B</text>
<text x="254.8" y="43.2">C3B</text>
<text x="148.2" y="49.5">C2A</text>
<text x="163.1" y="52.1">NC2A</text>
<text x="148.2" y="59.7">C3A</text>
<text x="163" y="57.1">NO2A</text>
<text x="195.6" y="59.7">C1A</text>
<text x="222.8" y="57.1">NC1A</text>
<text x="245.1" y="59.7">C2A</text>
<text x="272.4" y="57.1">NC2A</text>
<text x="163.1" y="62.2">NC3A</text>
<text x="222.7" y="62.2">NO1A</text>
<text x="222.8" y="64.8">NC1B</text>
<text x="272.2" y="62.2">NO2A</text>
<text x="272.4" y="64.8">NC2B</text>
<text x="148.2" y="69.8">C4A</text>
<text x="163" y="67.3">NO3A</text>
<text x="195.6" y="67.3">C1B</text>
<text x="222.7" y="69.8">NO1B</text>
<text x="245.1" y="67.3">C2B</text>
<text x="272.2" y="69.8">NO2B</text>
<text x="163.1" y="77.5">NC4A</text>
<text x="163" y="82.5">NO4A</text>
<text x="222.8" y="106.7">NC3A</text>
<text x="272.4" y="106.7">NC4A</text>
<text x="195.6" y="109.2">C3A</text>
<text x="222.7" y="111.8">NO3A</text>
<text x="245.1" y="109.2">C4A</text>
<text x="272.2" y="111.8">NO4A</text>
<text x="195.6" y="116.8">C3B</text>
<text x="222.7" y="119.4">NO3B</text>
<text x="222.8" y="114.3">NC3B</text>
<text x="245.1" y="116.8">C4B</text>
<text x="272.2" y="119.4">NO4B</text>
<text x="272.4" y="114.3">NC4B</text>
</g>
<g font-size="2.1" fill="#840000">
<text x="234.4" y="30.5">1</text>
<text x="234.4" y="33">3</text>
<text x="234.4" y="35.6">5</text>
<text x="247.1" y="30.5">2</text>
<text x="247.1" y="33">4</text>
<text x="247.1" y="35.6">6</text>
<text x="88.5" y="38.5">-</text>
<text x="234.4" y="38.1">7</text>
<text x="234.4" y="40.6">9</text>
<text x="246.5" y="40.6">10</text>
<text x="247.1" y="38.1">8</text>
<text x="233.8" y="43.2">11</text>
<text x="246.5" y="43.2">12</text>
<text x="89.8" y="72.8">-</text>
<text x="89.8" y="107.1">-</text>
<text x="114.4" y="106" transform="rotate(-90 114.4 106)">-</text>
<text x="89.8" y="141.3">-</text>
<text x="178" y="184">Sheet: /Salidas Digitales/</text>
<text x="178" y="186.7">File: dout.sch</text>
<text x="178" y="196.9">KiCad E.D.A. kicad 4.0.2-e4+622538ubuntu14.04.1-stable</text>
<text x="178" y="194.1">Size: A4</text>
<text x="200" y="194.1">Date: 11 may 2015</text>
<text x="263" y="194.1">Rev: 1.0</text>
<text x="263" y="196.9">Id: 8/12</text>
</g>
<g font-size="2.1" fill="#848400">
<text x="12.5" y="53.1">DOUT4</text>
<text x="12.5" y="87.4">DOUT5</text>
<text x="173.8" y="95">DOUT0</text>
<text x="223.3" y="95">DOUT1</text>
<text x="12.5" y="121.7">DOUT6</text>
<text x="173.8" y="144.5">DOUT2</text>
<text x="223.3" y="144.5">DOUT3</text>
<text x="12.5" y="156">DOUT7</text>
</g>
<g font-size="1.8" fill="#840000">
<text x="35" y="11.9">1</text>
<text x="85" y="11.9">2</text>
<text x="135" y="11.9">3</text>
<text x="185" y="11.9">4</text>
<text x="235" y="11.9">5</text>
<text x="285" y="11.9">6</text>
<text x="10.4" y="35.9">A</text>
<text x="143.7" y="34.3">3</text>
<text x="285.4" y="35.9">A</text>
<text x="143.7" y="39.4">2</text>
<text x="160.8" y="41.9">1</text>
<text x="143.7" y="44.4">1</text>
<text x="155.7" y="44.4">2</text>
<text x="160.8" y="47">3</text>
<text x="41.4" y="48.3">2</text>
<text x="41.4" y="52.1">3</text>
<text x="57.9" y="48.3">5</text>
<text x="143.7" y="49.5">2</text>
<text x="160.8" y="52.1">1</text>
<text x="41.4" y="55.9">1</text>
<text x="57.9" y="55.9">4</text>
<text x="143.7" y="59.7">3</text>
<text x="143.7" y="54.6">1</text>
<text x="155.7" y="54.6">2</text>
<text x="160.8" y="57.1">3</text>
<text x="204.8" y="59.7">12</text>
<text x="217.5" y="57.1">14</text>
<text x="254.3" y="59.7">12</text>
<text x="267" y="57.1">14</text>
<text x="109.4" y="62.2">1</text>
<text x="143.7" y="64.8">2</text>
<text x="155.7" y="64.8">2</text>
<text x="160.8" y="62.2">1</text>
<text x="217.5" y="62.2">16</text>
<text x="218" y="64.8">3</text>
<text x="267" y="62.2">16</text>
<text x="267.5" y="64.8">3</text>
<text x="109.4" y="67.3">2</text>
<text x="143.7" y="69.8">1</text>
<text x="160.8" y="67.3">3</text>
<text x="205.3" y="67.3">5</text>
<text x="218" y="69.8">1</text>
<text x="254.8" y="67.3">5</text>
<text x="267.5" y="69.8">1</text>
<text x="109.4" y="72.4">3</text>
<text x="109.4" y="77.5">1</text>
<text x="143.7" y="74.9">1</text>
<text x="160.8" y="77.5">1</text>
<text x="205.3" y="72.4">8</text>
<text x="205.3" y="74.9">9</text>
<text x="254.8" y="72.4">8</text>
<text x="254.8" y="74.9">9</text>
<text x="40.2" y="82.5">2</text>
<text x="56.7" y="82.5">5</text>
<text x="109.4" y="82.5">2</text>
<text x="143.7" y="80">2</text>
<text x="155.7" y="80">2</text>
<text x="160.8" y="82.5">3</text>
<text x="10.4" y="85.9">B</text>
<text x="40.2" y="86.4">3</text>
<text x="109.4" y="87.6">3</text>
<text x="285.4" y="85.9">B</text>
<text x="40.2" y="90.2">1</text>
<text x="56.7" y="90.2">4</text>
<text x="217.5" y="106.7">14</text>
<text x="267" y="106.7">14</text>
<text x="204.8" y="109.2">12</text>
<text x="217.5" y="111.8">16</text>
<text x="254.3" y="109.2">12</text>
<text x="267" y="111.8">16</text>
<text x="40.2" y="116.8">2</text>
<text x="56.7" y="116.8">5</text>
<text x="205.3" y="116.8">5</text>
<text x="218" y="119.4">1</text>
<text x="218" y="114.3">3</text>
<text x="254.8" y="116.8">5</text>
<text x="267.5" y="119.4">1</text>
<text x="267.5" y="114.3">3</text>
<text x="40.2" y="124.5">1</text>
<text x="40.2" y="120.6">3</text>
<text x="56.7" y="124.5">4</text>
<text x="205.3" y="121.9">8</text>
<text x="205.3" y="124.5">9</text>
<text x="254.8" y="121.9">8</text>
<text x="254.8" y="124.5">9</text>
<text x="10.4" y="135.9">C</text>
<text x="285.4" y="135.9">C</text>
<text x="38.9" y="151.1">2</text>
<text x="38.9" y="154.9">3</text>
<text x="55.4" y="151.1">5</text>
<text x="38.9" y="158.7">1</text>
<text x="55.4" y="158.7">4</text>
<text x="10.4" y="185.9">D</text>
<text x="285.4" y="185.9">D</text>
<text x="35" y="199.9">1</text>
<text x="85" y="199.9">2</text>
<text x="135" y="199.9">3</text>
<text x="185" y="199.9">4</text>
<text x="235" y="199.9">5</text>
<text x="285" y="199.9">6</text>
</g>
<g font-size="1.8" fill="#008484">
<text x="82.1" y="37.8">TH4</text>
<text x="78.8" y="42.9">PTS12066V100</text>
<text x="153.2" y="47.8">GS7</text>
<text x="45.5" y="49.1">VDD</text>
<text x="45.5" y="53">IN</text>
<text x="51.1" y="49.1">OUT</text>
<text x="45.5" y="56.8">NC</text>
<text x="50.9" y="56.8">GND</text>
<text x="70.8" y="59.2">D21</text>
<text x="153.2" y="58">GS8</text>
<text x="69" y="64.3">LED red</text>
<text x="153.2" y="68.1">GS9</text>
<text x="80.1" y="77.2">PTS12066V100</text>
<text x="83.4" y="72.1">TH5</text>
<text x="44.2" y="83.4">VDD</text>
<text x="49.9" y="83.4">OUT</text>
<text x="152.7" y="83.4">GS10</text>
<text x="194" y="82.1">D23</text>
<text x="243.5" y="82.1">D24</text>
<text x="44.2" y="87.2">IN</text>
<text x="192.2" y="87.2">LED red</text>
<text x="241.7" y="87.2">LED red</text>
<text x="44.2" y="91.1">NC</text>
<text x="49.7" y="91.1">GND</text>
<text x="70.8" y="93.5">D22</text>
<text x="69" y="98.6">LED red</text>
<text x="83.4" y="106.4">TH6</text>
<text x="80.1" y="111.4">PTS12066V100</text>
<text x="113.7" y="112.4" transform="rotate(-90 113.7 112.4)">TH3</text>
<text x="44.2" y="117.7">VDD</text>
<text x="49.9" y="117.7">OUT</text>
<text x="118.8" y="115.7" transform="rotate(-90 118.8 115.7)">PTS12066V100</text>
<text x="44.2" y="125.3">NC</text>
<text x="44.2" y="121.5">IN</text>
<text x="49.7" y="125.3">GND</text>
<text x="70.8" y="127.8">D33</text>
<text x="194" y="131.6">D34</text>
<text x="243.5" y="131.6">D35</text>
<text x="69" y="132.9">LED red</text>
<text x="192.2" y="136.7">LED red</text>
<text x="241.7" y="136.7">LED red</text>
<text x="83.4" y="140.7">TH7</text>
<text x="80.1" y="145.7">PTS12066V100</text>
<text x="42.9" y="152">VDD</text>
<text x="42.9" y="155.8">IN</text>
<text x="48.6" y="152">OUT</text>
<text x="42.9" y="159.6">NC</text>
<text x="48.4" y="159.6">GND</text>
<text x="69" y="167.2">LED red</text>
<text x="70.8" y="162.1">D36</text>
</g>
<g font-size="1.4" fill="#008484">
<text x="20.9" y="40.6">100nF</text>
<text x="30.3" y="40.6">1uF</text>
<text x="22.6" y="45.3">C96</text>
<text x="29.4" y="45.3">C100</text>
<text x="66.8" y="43.9">FQT13N06L</text>
<text x="77.2" y="43.9" transform="rotate(-90 77.2 43.9)">D</text>
<text x="71.9" y="48.3">G</text>
<text x="73" y="51.4">Q2</text>
<text x="77.2" y="51.5" transform="rotate(-90 77.2 51.5)">S</text>
<text x="65.9" y="56.5" transform="rotate(-90 65.9 56.5)">R131</text>
<text x="67.7" y="56.1" transform="rotate(-90 67.7 56.1)">330</text>
<text x="31.1" y="60.2" transform="rotate(-90 31.1 60.2)">100k</text>
<text x="32.9" y="60.3" transform="rotate(-90 32.9 60.3)">R106</text>
<text x="19.6" y="74.9">100nF</text>
<text x="29" y="74.9">1uF</text>
<text x="193.1" y="73.2">LL4148</text>
<text x="242.7" y="73.2">LL4148</text>
<text x="21.4" y="79.6">C94</text>
<text x="29" y="79.6">C98</text>
<text x="68" y="78.2">FQT13N06L</text>
<text x="73.1" y="82.5">G</text>
<text x="78.5" y="78.2" transform="rotate(-90 78.5 78.2)">D</text>
<text x="194.3" y="78.3">D27</text>
<text x="243.8" y="78.3">D28</text>
<text x="74.2" y="85.7">Q3</text>
<text x="78.5" y="85.8" transform="rotate(-90 78.5 85.8)">S</text>
<text x="182.5" y="86.5">R133</text>
<text x="183" y="84.7">330</text>
<text x="232" y="86.5">R134</text>
<text x="232.5" y="84.7">330</text>
<text x="29.8" y="94.5" transform="rotate(-90 29.8 94.5)">100k</text>
<text x="31.7" y="94.3" transform="rotate(-90 31.7 94.3)">R81</text>
<text x="65.9" y="90.8" transform="rotate(-90 65.9 90.8)">R132</text>
<text x="67.7" y="90.3" transform="rotate(-90 67.7 90.3)">330</text>
<text x="194.4" y="94">G</text>
<text x="200.4" y="90.9" transform="rotate(-90 200.4 90.9)">D</text>
<text x="243.9" y="94">G</text>
<text x="249.9" y="90.9" transform="rotate(-90 249.9 90.9)">D</text>
<text x="200.4" y="98.5" transform="rotate(-90 200.4 98.5)">S</text>
<text x="249.9" y="98.5" transform="rotate(-90 249.9 98.5)">S</text>
<text x="187.3" y="103.4" transform="rotate(-90 187.3 103.4)">100k</text>
<text x="189.2" y="103.5" transform="rotate(-90 189.2 103.5)">R111</text>
<text x="236.8" y="103.4" transform="rotate(-90 236.8 103.4)">100k</text>
<text x="238.7" y="103.5" transform="rotate(-90 238.7 103.5)">R112</text>
<text x="19.6" y="109.2">100nF</text>
<text x="21.4" y="113.9">C95</text>
<text x="29" y="113.9">C99</text>
<text x="29" y="109.2">1uF</text>
<text x="68" y="112.5">FQT13N06L</text>
<text x="78.5" y="112.5" transform="rotate(-90 78.5 112.5)">D</text>
<text x="73.1" y="116.8">G</text>
<text x="65.9" y="125.1" transform="rotate(-90 65.9 125.1)">R135</text>
<text x="67.7" y="124.6" transform="rotate(-90 67.7 124.6)">330</text>
<text x="74.2" y="120">Q4</text>
<text x="78.5" y="120.1" transform="rotate(-90 78.5 120.1)">S</text>
<text x="193.1" y="122.8">LL4148</text>
<text x="242.7" y="122.8">LL4148</text>
<text x="29.8" y="128.8" transform="rotate(-90 29.8 128.8)">100k</text>
<text x="31.7" y="128.9" transform="rotate(-90 31.7 128.9)">R108</text>
<text x="194.3" y="127.8">D30</text>
<text x="243.8" y="127.8">D31</text>
<text x="182.5" y="136.1">R136</text>
<text x="183" y="134.2">330</text>
<text x="232" y="136.1">R137</text>
<text x="232.5" y="134.2">330</text>
<text x="18.3" y="143.5">100nF</text>
<text x="27.7" y="143.5">1uF</text>
<text x="194.4" y="143.5">G</text>
<text x="200.4" y="140.5" transform="rotate(-90 200.4 140.5)">D</text>
<text x="243.9" y="143.5">G</text>
<text x="249.9" y="140.5" transform="rotate(-90 249.9 140.5)">D</text>
<text x="20.1" y="148.2">C89</text>
<text x="27.7" y="148.2">C97</text>
<text x="68" y="146.8">FQT13N06L</text>
<text x="78.5" y="146.8" transform="rotate(-90 78.5 146.8)">D</text>
<text x="200.4" y="148" transform="rotate(-90 200.4 148)">S</text>
<text x="249.9" y="148" transform="rotate(-90 249.9 148)">S</text>
<text x="73.1" y="151.1">G</text>
<text x="74.2" y="154.3">Q5</text>
<text x="78.5" y="154.4" transform="rotate(-90 78.5 154.4)">S</text>
<text x="187.3" y="152.9" transform="rotate(-90 187.3 152.9)">100k</text>
<text x="189.2" y="153.1" transform="rotate(-90 189.2 153.1)">R115</text>
<text x="236.8" y="152.9" transform="rotate(-90 236.8 152.9)">100k</text>
<text x="238.7" y="153.1" transform="rotate(-90 238.7 153.1)">R116</text>
<text x="65.9" y="159.4" transform="rotate(-90 65.9 159.4)">R138</text>
<text x="67.7" y="158.9" transform="rotate(-90 67.7 158.9)">330</text>
<text x="28.5" y="163.1" transform="rotate(-90 28.5 163.1)">100k</text>
<text x="30.4" y="162.8" transform="rotate(-90 30.4 162.8)">R31</text>
</g>
<g font-size="1.4" fill="#840000">
<text x="78.7" y="43.8" transform="rotate(-90 78.7 43.8)">4</text>
<text x="72" y="49.8">1</text>
<text x="78.7" y="51.4" transform="rotate(-90 78.7 51.4)">3</text>
<text x="68.8" y="61">1</text>
<text x="75.2" y="61">2</text>
<text x="80" y="78.1" transform="rotate(-90 80 78.1)">4</text>
<text x="192" y="83.8">1</text>
<text x="198.4" y="83.8">2</text>
<text x="241.6" y="83.8">1</text>
<text x="247.9" y="83.8">2</text>
<text x="73.3" y="84.1">1</text>
<text x="80" y="85.7" transform="rotate(-90 80 85.7)">3</text>
<text x="68.8" y="95.2">1</text>
<text x="75.2" y="95.2">2</text>
<text x="80" y="112.4" transform="rotate(-90 80 112.4)">4</text>
<text x="73.3" y="118.4">1</text>
<text x="80" y="120" transform="rotate(-90 80 120)">3</text>
<text x="68.8" y="129.5">1</text>
<text x="75.2" y="129.5">2</text>
<text x="192" y="133.3">1</text>
<text x="198.4" y="133.3">2</text>
<text x="241.6" y="133.3">1</text>
<text x="247.9" y="133.3">2</text>
<text x="80" y="146.7" transform="rotate(-90 80 146.7)">4</text>
<text x="73.3" y="152.6">1</text>
<text x="80" y="154.3" transform="rotate(-90 80 154.3)">3</text>
<text x="68.8" y="163.8">1</text>
<text x="75.2" y="163.8">2</text>
</g>
<g font-size="1.1" fill="#008484">
<text x="28.2" y="33.9">+5V</text>
<text x="27" y="68.1">+5V</text>
<text x="189.5" y="66.9">+5V</text>
<text x="239.1" y="66.9">+5V</text>
<text x="176.8" y="80.6">+5V</text>
<text x="226.4" y="82.1">+5V</text>
<text x="114.3" y="99.6">+24V</text>
<text x="27" y="102.4">+5V</text>
<text x="189.5" y="116.4">+5V</text>
<text x="239.1" y="116.4">+5V</text>
<text x="176.8" y="130.1">+5V</text>
<text x="226.4" y="131.6">+5V</text>
<text x="25.7" y="136.7">+5V</text>
</g>
<g font-size="1" fill="#840084">
<text x="68.5" y="45">SOT223</text>
<text x="69.7" y="79.2">SOT223</text>
<text x="69.7" y="113.5">SOT223</text>
<text x="69.7" y="147.8">SOT223</text>
</g>
</svg>
